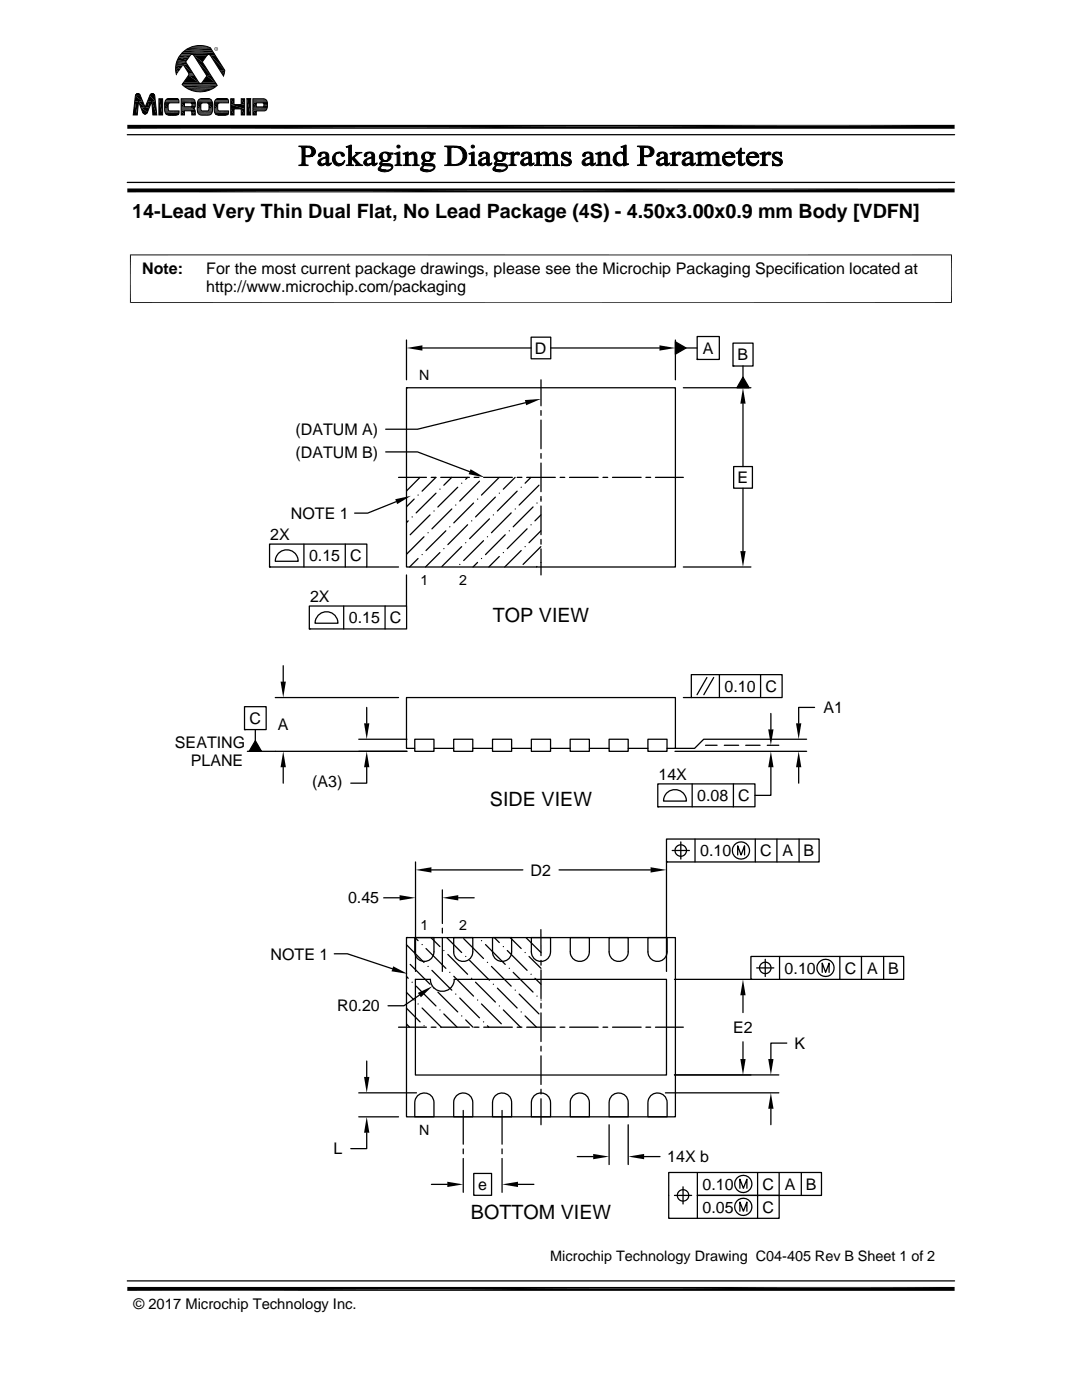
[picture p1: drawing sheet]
<svg xmlns="http://www.w3.org/2000/svg" width="216mm" height="279mm" viewBox="0 0 216 279" stroke-linecap="round" stroke-linejoin="round" font-family="sans-serif">
<g fill="none" stroke="#000" stroke-width=".25">
<path d="M25.4 36.4h165.1M25.4 26.9h165.1M81.1 77.4h53.7v35.8h-53.7zM81.1 77.4h.1M81.1 67.9v7.9M84.3 69.4h21.7M106 67.3h3.9v4.3h-3.9zM107.9 75.8v5.2M109.9 69.4h21.7M134.8 68.2l2.1 1.2-2.1 1.3zM134.8 67.9v7.9M136.4 77.4h13.4"/>
<path d="M136.9 69.4h2.2M139.1 67.2h4.4v4.5h-4.4zM139.1 71.7h.1M146.3 68.5h4v4.5h-4zM146.3 73h.1M148.3 75.3l1.2 2.1h-2.5zM148.3 73v2.3M77 90.2h6.3l10.4 3.9M79.5 95.3h5.6M82.6 99.6l-1.5 1.5M83.4 98.8h.1M83.8 95.3l-2.7 2.7"/>
<path d="M86 95.3h1l-2.8 2.7M87 98.4l-4 4M87.8 97.6h.1M87.9 95.3h5.8M90.1 95.3l-1.5 1.5M91.3 97.2l-3.9 4M92.1 96.4h.1M93.3 95.3l-.4 .4M94.6 95.3h1M95.3 99.6h.1M95.7 96l-4 4M96.5 95.3h5.7"/>
<path d="M98.8 99.2l-3.9 4M99.6 95.3l-3.5 3.5M99.6 98.4h.1M102.8 95.3l-2.4 2.3M103.2 95.3h.9M103.2 98l-3.9 4M104 97.2h.1M104.9 80.4l-21.6 5.3h-6.3M105.1 95.3h5.7M105.9 95.3l-1.1 1.1M107.5 96.8l-3.9 4M107.9 99.6h.1"/>
<path d="M107.9 81.9v1M107.9 83.8v5.8M107.9 90.5v1M107.9 92.4v5.7M107.9 99.1v.9M111.8 95.3h.9M113.6 95.3h5.8M120.3 95.3h1M122.2 95.3h5.7M128.9 95.3h.9M130.8 95.3h5.6M146.4 93.1h3.7v4.3h-3.7z"/>
<path d="M148.3 80.6v12.5M148.3 97.4v12.6M53.8 108.6h19.4v4.6h-19.4zM53.8 113.2h.1M55.7 110.3a2.28 2.28 0 0 1 2.5-.4 2.28 2.28 0 0 1 1.3 2.1h-4.6l.4-1.2zM60.6 108.6v4.6M68.9 108.6v4.6M73.2 113.2h6.3M79.1 100.1l-5.7 2.3h-2.6M81.1 114.7v6.2M81.4 103.9l-.3 .4M82.2 103.2h.1"/>
<path d="M83.4 111.5l-1.7 1.7M84.2 110.7h.1M84.6 107.1l-3.5 3.5M85.4 106.3h.1M85.8 102.8l-3.9 3.9M86.6 102h.1M87.8 110.3l-2.9 2.9M88.6 109.5h.1M89 105.9l-4 4M89.7 105.1h.1M90.1 101.6l-3.9 3.9M90.9 100.8h.1"/>
<path d="M91.7 112.6h.1M92.1 109.1l-3.9 4M92.9 108.3h.1M93.3 104.7l-3.9 4M94.1 103.9h.1M94.5 100.4l-3.9 4M95.3 112.2l-.9 1M96.1 111.5h.1M96.5 107.9l-4 4M97.3 107.1h.1M97.7 103.5l-4 4M98.4 102.8h.1"/>
<path d="M99.6 111.1l-2.1 2.1M100.4 110.3h.1M100.8 106.7l-3.9 4M101.6 105.9h.1M102 102.4l-3.9 3.9M102.8 101.6h.1M104 109.9l-3.3 3.3M104.8 109.1h.1M105.2 105.5l-4 4M106 104.7h.1M106.4 101.2l-4 3.9M107.1 100.4h.1"/>
<path d="M107.1 113.1l-.1 .1M107.9 105.9l-2.3 2.4M107.9 112.2h.1M107.9 109.1l-3.5 3.5M107.9 102.8l-1.2 1.1M107.9 101v5.7M107.9 107.7v.9M107.9 109.6v5.1M136.4 113.2h13.4M54.9 139.2h24.6M56.5 132.9v3.1M61.7 120.9h19.4v4.6h-19.4z"/>
<path d="M61.7 125.5h.1M63.7 122.6a2.28 2.28 0 0 1 2.4-.3 2.28 2.28 0 0 1 1.3 2.1h-4.5l.3-1.2zM68.6 120.9v4.6M76.8 120.9v4.6M136.4 139.2h1.5M137.9 134.6h18.2v4.6h-18.2zM141.1 135.2l-2 3.4M142.4 135.2l-2 3.4M143.6 134.6v4.6M151.8 134.6v4.6M48.8 141h4.3v4.6h-4.3zM48.8 145.6h.1"/>
<path d="M50.9 145.6v2.2M50.9 147.8l1.3 2.1h-2.5zM56.5 153.1v3.2M71.6 147.5h9.6M73.2 153.1v3.2h-3.2M73.2 141.2v3.2M81.2 149.9h-31.8M82.8 149.4h-1.7v-10.2h53.7v10.2h-1.7M82.8 147.5h3.8v2.4h-3.8zM86.6 149.4h3.9M90.5 147.5h3.8v2.4h-3.8zM94.3 149.4h4"/>
<path d="M98.3 147.5h3.8v2.4h-3.8zM102.1 149.4h3.9M106 147.5h3.9v2.4h-3.9zM109.9 149.4h3.9M113.8 147.5h3.8v2.4h-3.8zM117.6 149.4h3.9M121.5 147.5h3.8v2.4h-3.8zM125.3 149.4h4M129.3 147.5h3.8v2.4h-3.8zM131.3 156.4h19.3v4.6h-19.3zM133.2 158.2a2.3 2.3 0 0 1 2.4-.4 2.3 2.3 0 0 1 1.4 2.1h-4.6l.3-1.2zM134.7 149.9h26.3"/>
<path d="M138.1 156.4v4.6M140.8 148.7h2.3M144.5 148.7h2.9M146.3 156.4v4.6M148.8 148.7h2.9M153.1 148.7h2.3M153.8 153.1v5.6h-3.2M153.8 142.4v3.2M159.4 153.1v3.2M161 147.5h-20.6l-1.8 1.9h-3.8M162.5 141.2h-3.1v3.2M76.6 179.2h3.1"/>
<path d="M82.9 172v21.9M86.1 173.6h18.2M88.3 177.6v6.7M91.4 179.2h3.2M111.5 173.6h18.3M131.3 161h.1M133 172v21.9M133 167.4h30.4v4.6h-30.4zM133 172h.1M134.1 169.7h3.5M135.8 168v3.5M138.7 167.4v4.6"/>
<path d="M147.2 170.6v-1.8l.7 1.8 .7-1.8v1.8M150.7 167.4v4.6M155 167.4v4.6M159.4 167.4v4.6M66.7 190.4h2.6l9 2.9M81.1 188.6l3.5 3.5M81.1 194.9l.3 .3M81.1 198.1l1.5 1.5M81.1 187.1h53.7v35.8h-53.7zM81.1 187.1h.1M81.9 192.5l3.9 3.9M82.2 196h.1"/>
<path d="M82.8 187.1h3.8v2.9a1.92 1.92 0 0 1-1.9 1.9 1.92 1.92 0 0 1-1.9-1.9zM82.8 187.1l.6 .6M82.9 195.5h3a2.38 2.38 0 0 0 2.4 2.3 2.38 2.38 0 0 0 2.3-2.3h42.4v19h-50.1zM83 196.8l4 4M83.7 198.6l-3.1 2.1h-3.2M84.2 188.5h.1M85 189.3l4 4M85.4 192.9h.1M86 187.1l1.8 1.8M86.2 193.7l3.9 3.9M86.6 197.2h.1M87.4 198l3.9 4"/>
<path d="M88.3 185.3v.9M88.3 187.2v6.7M88.6 189.7h.1M89.1 187.1l3 3M89.4 190.5l3.9 3.9M89.7 194.1h.1M90.5 187.1h3.8v2.9a1.91 1.91 0 0 1-1.9 1.9 1.91 1.91 0 0 1-1.9-1.9zM90.6 194.8l3.9 4M90.9 198.4h.1M91.7 199.2l4 3.9M92.5 187.3l4 4M92.9 190.9h.1"/>
<path d="M93.7 191.7l4 3.9M94.1 195.2h.1M94.9 196l3.9 4M95.3 199.6h.1M96.1 187.7h.1M96.9 188.5l3.9 4M97.3 192.1h.1M98.1 192.9l3.9 3.9M98.3 187.1h3.8v2.9a1.91 1.91 0 0 1-1.9 1.9 1.91 1.91 0 0 1-1.9-1.9zM98.4 196.4h.1M98.6 187.1l1 1M99.3 197.2l3.9 4"/>
<path d="M100.4 188.9h.1M101.2 189.7l4 4M101.6 193.3h.1M101.8 187.1l2.2 2.2M102.4 194.1l4 3.9M102.8 197.6h.1M103.6 198.4l3.9 4M104.8 190.1h.1M104.9 187.1l3 3M105.6 190.9l2.3 2.4M106 194.4h.1M106 187.1h3.9v2.9a1.92 1.92 0 0 1-2 1.9 1.92 1.92 0 0 1-1.9-1.9z"/>
<path d="M106.7 195.2l1.2 1.2M107.1 198.8h.1M107.9 185.5v5.2M107.9 199.6h.1M107.9 191.7v.9M107.9 193.6v5.7M113.8 187.1h3.8v2.9a1.91 1.91 0 0 1-1.9 1.9 1.91 1.91 0 0 1-1.9-1.9zM121.5 187.1h3.8v2.9a1.91 1.91 0 0 1-1.9 1.9 1.91 1.91 0 0 1-1.9-1.9zM129.3 187.1h3.8v2.9a1.92 1.92 0 0 1-1.9 1.9 1.92 1.92 0 0 1-1.9-1.9zM134.6 195.5h15.2M148.3 198.6v3.5M149.8 190.9h30.5v4.6h-30.5z"/>
<path d="M149.8 195.5h.1M151 193.2h3.4M152.7 191.5v3.4M155.6 190.9v4.6M164.1 194.1v-1.9l.6 1.9 .7-1.9v1.9M167.6 190.9v4.6M171.9 190.9v4.6M176.3 190.9v4.6M71.6 218.1h11.5M73.2 211.8v3.1M79.5 205h5.6M81.1 204.4l.6 .6"/>
<path d="M81.1 201.2l2.7 2.7M83.4 200.4h.1M83.5 218.5a1.92 1.92 0 0 1 2-.2 1.92 1.92 0 0 1 1.1 1.7v2.9h-3.8v-3.2l.3-.7zM84.2 201.2l3.9 3.8M84.6 204.7h.1M86 205h1M87.8 201.5h.1M87.9 205h5.8M88.6 202.4l2.6 2.6M91.2 218.5a1.91 1.91 0 0 1 2.1-.2 1.91 1.91 0 0 1 1 1.7v2.9h-3.8l.1-3.2 .2-.7zM92.1 202.8h.1M92.9 203.5l1.5 1.5"/>
<path d="M94.6 205h1M96.1 200.4l3.9 3.9M96.5 203.9h.1M96.5 205h5.7M97.3 204.7l.2 .3M99 218.5a1.92 1.92 0 0 1 2-.2 1.92 1.92 0 0 1 1.1 1.7v2.9h-3.8v-3.2l.3-.7zM99.6 200.8h.1M100.4 201.5l3.5 3.5M103.2 205h.9M104 202h.1M104.8 202.8l2.2 2.2M105.1 205h5.7"/>
<path d="M106.7 218.5a1.92 1.92 0 0 1 2.1-.2 1.92 1.92 0 0 1 1.1 1.7v2.9h-3.9l.1-3.2 .2-.7zM107.9 200.2v1M107.9 202.1v5.8M107.9 208.8v1M107.9 210.7v5.7M107.9 217.4v.9M107.9 219.3v5.2M111.8 205h.9M113.7 205h5.7M114.5 218.5a1.92 1.92 0 0 1 2-.2 1.92 1.92 0 0 1 1.1 1.7v2.9h-3.8v-3.2l.3-.7zM120.3 205h1M122.2 205h5.7"/>
<path d="M122.2 218.5a1.92 1.92 0 0 1 2.1-.2 1.92 1.92 0 0 1 1 1.7v2.9h-3.8l.1-3.2 .2-.7zM128.9 205h.9M130 218.5a1.93 1.93 0 0 1 2-.2 1.93 1.93 0 0 1 1.1 1.7v2.9h-3.8v-3.2l.3-.7zM130.8 205h5.6M132.8 218.1h22.6M134.6 214.5h20.8M148.3 207.9v3.4M157 208.2h-3.2v3.1M71.6 222.9h7.9M73.2 226.1v3.1h-3.2M86.1 236.4h3.2M92.4 221.6v6.7"/>
<path d="M92.4 229.3v1M92.4 231.2v6.8M94.5 234.2h3.6v4.3h-3.6zM100.2 221.6v6.7M100.2 229.3v1M100.2 231.2v6.8M103.4 236.4h3.1M115.2 230.8h3.2M121.5 224.5v7.9M125.3 224.5v7.9M128.5 230.8h3.2M134.6 238.6h3.4"/>
<path d="M136.3 236.9v3.4M139.1 234v4.6h16.4v4.5h-22.1v-9.1h30.5v4.6h-24.8v4.5M147.6 237.2v-1.9l.7 1.9 .7-1.9v1.9M151.2 234v9.1M153.8 221.3v3.2M155.5 234v4.6M159.9 234v4.6M25.4 255.6h165.1M147.6 241.7v-1.8l.7 1.8 .7-1.8v1.8"/>
<circle cx="135.8" cy="169.7" r="1.15"/>
<circle cx="147.8" cy="169.7" r="1.71"/>
<circle cx="152.7" cy="193.2" r="1.14"/>
<circle cx="164.7" cy="193.2" r="1.71"/>
<circle cx="136.3" cy="238.6" r="1.14"/>
<circle cx="148.3" cy="236.3" r="1.71"/>
<circle cx="148.3" cy="240.9" r="1.71"/>
</g>
<g fill="#000">
<path d="M27 19.1l1 .1h-1zM27 19.1h1v.1zM27 19.2l1.5 1.1h-1.6zM27 19.2h1l.5 1.1zM27 19l1 .1zM27.1 18.9h.9zM27.1 18.9l.9 .1zM27.1 18.9h.8zM27.2 18.8l.7 .1zM27.2 18.8h.6zM27.2 18.8h.5zM27.3 18.7l.4 .1z"/>
<path d="M27.3 18.7h.4zM27.4 18.7h.2zM27.4 18.7h.3zM27.5 18.7h.1zM29.9 19.1l1.1 1.1h-1.6zM29.9 19.1h1l.1 1.1zM29.9 19h1zM29.9 19l1 .1zM29.9 18.9l1 .1zM29.9 18.9h.9zM30 18.9h.8zM30.1 18.8l.7 .1z"/>
<path d="M30.1 18.8h.6zM30.1 18.7l.5 .1zM30.1 18.7h.5zM30.2 18.7h.4zM30.2 18.7h.3zM30.3 18.7h.2zM31.7 19.7l.7 3.2h-.7zM31.7 19.7h.7v3.2zM33.5 19.7h2zM33.5 19.7h1.9zM33.5 19.7h1.8zM33.6 19.7h1.7z"/>
<path d="M35 13.7l.6 .6h-.5zM35 13.7h1l-.4 .6zM35.1 13.1l.9 .6h-1zM35.1 13.1h1.4l-.5 .6zM35.1 14.3l.1 .6zM35.1 14.3h.5l-.4 .6zM35.1 13l1.4 .1h-1.4zM35.1 13h1.5l-.1 .1zM35.3 12.3l1.9 .3h-2zM35.3 12.3h1.7l.2 .3zM35.4 12l1.6 .3h-1.7zM35.4 12h1.9l-.3 .3z"/>
<path d="M35.6 11.5l1.7 .5h-1.9zM35.6 11.5h2.1l-.4 .5zM36.6 13l1.9 1.6h-.9zM36.6 13h.8l1.1 1.6zM37.6 15l2.1 1.5h-3.1zM37.6 15h1.2l.9 1.5zM37.6 14.6h.9zM37.7 14.6l.9 .1zM37.7 15h1.1zM37.7 14.7l.9 .1zM37.7 14.9l1 .1zM37.7 14.8l1 .1z"/>
<path d="M37.7 14.9h1zM38.7 11l1.7 1.4h-.9zM38.7 11h2.6l-.9 1.4zM38.7 18.2l1.9 .1zM39 9.2h1.8zM39 9.1l1.8 .1zM39.3 18.3h1.3zM39.5 12.4l2.6 2.7h-.8zM39.5 12.4h.9l1.7 2.7zM39 9.1h1.7zM39.6 9.1h1.1zM39.6 9.1h.6z"/>
<path d="M39.9 19.7h2zM40 19.7h1.9zM40 19.7h1.8zM40.1 19.7h1.7zM40.1 19.7h1.6zM41.3 15.1l1.7 1.4h-2.7zM41.3 15.1h.8l.9 1.4zM41.6 10.9h1.2zM41.7 10.9h1.2zM41.8 10.9h1.1zM41.9 10.9l1 .1zM41.9 11h1z"/>
<path d="M42 11l2.9 3h-1zM42 11h.9l2 3zM42.8 9.8v.1zM42.8 9.6v.2zM42.8 9.9l.1 .1zM42.9 9.5l-.1 .1zM42.9 9.7l-.1 .1zM42.9 9.9v.1zM42.9 10l.1 .1zM42.8 9.6l.1-.1zM42.9 9.5h.1zM43 10.1l.1 .1z"/>
<path d="M43 9.4l.1 .1zM43.1 10.1h.2zM43.1 9.4l.2 .1zM43.3 10.1l.1-.1zM43.3 19.7h2zM43.3 9.4v.1zM43.4 9.9l-.1 .1zM43.4 19.7h1.9zM43.4 19.7h1.8zM43.3 9.5l.1 .2zM43.3 9.4l.1 .1zM43.3 10l.2-.1z"/>
<path d="M43.4 9.8v.1zM43.4 9.7v.1zM43.5 19.7h1.7zM43.4 9.5l.1 .1zM43.5 9.8l-.1 .1zM43.5 9.6l-.1 .2zM43.9 14l.9 .6h-.6zM43.9 14h1l-.1 .6zM44.2 14.6l.4 .5zM44.2 14.6h.6l-.2 .5zM46 19.7l.7 1.2h-.7zM46 19.7h.7v1.2z"/>
<path d="M48.1 19.7l.7 1.2h-.7zM48.1 19.7h.7v1.2zM49.3 19.7l.7 3.2h-.7zM49.3 19.7h.7v3.2zM25.4 37.6h165.1l-165.1 .8zM25.4 38.4l165.1-.8v.8zM25.4 24.9h165.1l-165.1 .8zM25.4 25.7l165.1-.8v.8zM26.9 20.3h.7zM26.9 20.3l.5 2.6h-.8zM26.9 20.3h.7l-.2 2.6zM27.6 20.3h.9z"/>
<path d="M27.6 20.3l1.4 1.1h-.9zM27.6 20.3h.9l.5 1.1zM28.1 21.4l1.3 1h-.9zM28.1 21.4h1.7l-.4 1zM28.5 22.4h.9zM28.5 22.4l.9 .1zM28.5 22.5h.9zM28.5 22.5l.8 .1zM28.6 22.6h.7zM28.6 22.6l.6 .1zM28.7 22.7h.5zM28.7 22.7h.4z"/>
<path d="M28.8 22.7h.3zM28.8 22.7l.2 .1zM28.9 22.8h.1zM29.4 20.2l.4 1.2h-.8zM29.4 20.2h.9l-.5 1.2zM30.3 20.2l1 2.7h-.8zM30.3 20.2h.7l.3 2.7zM32.9 20.7l.7 .1zM32.9 20.7h.7zM32.9 20.8h.7zM32.9 20.8l.6 .2h-.6zM32.9 20.8h.7l-.1 .2z"/>
<path d="M32.9 21l.6 .7h-.6zM32.9 21h.6v.7zM32.9 21.7l.7 .1h-.7zM32.9 21.7h.6l.1 .1zM32.9 21.8h.7zM32.9 21.8l.7 .1zM32.9 21.9h.7zM32.9 21.9l.7 .1zM32.9 20.5h1zM32.9 20.5l.9 .1zM32.9 20.6h.8zM32.9 20.6h.9z"/>
<path d="M32.9 20.6l.7 .1zM32.9 22l.8 .1zM32.9 22.1h.8zM32.9 22.1h.9zM33.4 22.9h2zM33.5 22.9l1.7 .1zM33.5 22.9h1.9zM33.6 23h1.6zM33.6 23h1.4zM36.2 20.5l.6 .8h-.6zM36.2 20.5h.6v.8zM36.2 22.1l.6 .8h-.6z"/>
<path d="M36.2 22.1h.6v.8zM38.1 20.5h.8zM38.1 22.1h.8zM38.1 20.5h.9zM38.1 21.3h.8zM38.1 22.1l.8 .1zM38.1 20.5l.9 .1zM38.2 22.2h.7zM38.2 20.6h.8zM38.2 21.3h.7zM38.2 20.6l.8 .1zM38.2 21.2l.7 .1z"/>
<path d="M38.2 22.2l.7 .1zM38.3 20.7h.7zM38.2 21.2h.7zM38.3 21.2h.6zM38.3 22.3l.7 .1zM38.3 22.4h.7zM38.3 22.4l.7 .5h-.7zM38.3 22.4h.7v.5zM38.3 20.7l.7 .1zM38.3 20.8h.7zM38.3 21.1h.6zM38.3 21.1l.6 .1z"/>
<path d="M38.3 20.8l.7 .2h-.7zM38.3 20.8h.7v.2zM38.3 21h.7zM38.3 21l.6 .1zM39.4 20.7l.7 .1zM39.4 20.7h.7zM39.4 20.8h.7zM39.4 20.8l.7 .2h-.7zM39.4 20.8h.7v.2zM39.4 21l.7 .7h-.7zM39.4 21h.7v.7zM39.4 21.7l.7 .1h-.7z"/>
<path d="M39.4 21.7h.7v.1zM39.4 21.8h.7zM39.4 21.8l.7 .1zM39.4 21.9h.7zM39.4 21.9l.8 .1zM39.4 20.5h1zM39.4 20.5l.9 .1zM39.4 20.6h.8zM39.4 20.6h.9zM39.4 20.6l.8 .1zM39.4 20.7h.8zM39.4 22l.8 .1z"/>
<path d="M39.4 22.1h.8zM39.4 22.1h.9zM39.4 22.1h1zM39.9 22.9l1.8 .1zM39.9 22.9h2zM40.1 23h1.3zM40.1 23h1.6zM41.3 20.5h1.1zM41.4 20.5l1 .1zM41.5 20.6h.9zM41.4 22.1h1zM41.5 22.1h.9z"/>
<path d="M41.6 20.6l.8 .1zM41.6 22.1h.8zM41.6 20.7h.8zM41.6 22l.8 .1zM41.6 20.7l.8 .1zM41.7 20.8h.7zM41.7 21.9l.7 .1zM41.7 20.8l.7 .2h-.7zM41.7 20.8h.7v.2zM41.7 21.8h.7zM41.7 21.8l.7 .1zM41.7 21.9h.7z"/>
<path d="M41.7 21l.7 .7h-.7zM41.7 21h.7v.7zM41.7 21.7l.7 .1h-.7zM41.7 21.7h.7v.1zM42.7 20.7l.8 .1zM42.7 20.7h.8zM42.7 20.8h.8zM42.7 20.8l.7 .2h-.7zM42.7 20.8h.8l-.1 .2zM42.7 21l.7 .7h-.7zM42.7 21h.7v.7zM42.7 21.7l.8 .1h-.8z"/>
<path d="M42.7 21.7h.7l.1 .1zM42.7 21.8h.8zM42.7 21.8l.8 .1zM42.7 21.9h.8zM42.8 20.5h1zM42.8 20.5l.9 .1zM42.8 20.6h.8zM42.8 20.6h.9zM42.8 20.6l.7 .1zM42.8 20.7h.7zM42.8 21.9l.7 .1zM42.8 22l.8 .1z"/>
<path d="M42.8 22.1h.8zM42.8 22.1h.9zM43.3 22.9h2zM43.4 22.9l1.7 .1zM43.4 22.9h1.9zM43.5 23h1.6zM43.5 23h1.4zM46 20.9l2.8 .8h-2.8zM46 20.9h2.8v.8zM46 21.7l.7 1.2h-.7zM46 21.7h.7v1.2zM48.1 21.7l.7 1.2h-.7z"/>
<path d="M48.1 21.7h.7v1.2zM50.5 20.5l.6 .8h-.6zM50.5 20.5h.6v.8zM50.5 22.1l.6 .8h-.6zM50.5 22.1h.6v.8zM52.4 20.5h.9zM52.5 20.5l.8 .1zM52.5 20.6h.8zM52.5 21.3h.8zM52.6 20.6h.7zM52.6 21.3h.7zM52.6 20.6l.7 .1z"/>
<path d="M52.6 21.2l.7 .1zM52.6 20.7h.8zM52.6 20.7l.8 .1h-.7zM52.6 20.7h.8v.1zM52.6 21.1h.7zM52.6 21.1h.8zM52.6 21.1l.7 .1zM52.6 21.2h.7zM52.7 20.8l.7 .3h-.7zM52.7 20.8h.7v.3zM52.7 21.1h.7zM81.1 69.4l3.2-.5v1.1z"/>
<path d="M104.7 79.8l3.3-.2-3 1.3zM131.6 68.9l3.2 .5-3.2 .6zM134.8 68.2l2.1 1.2-2.1 1.3zM148.3 75.3l1.2 2.1h-2.5zM93.9 93.6l2.8 1.7-3.2-.7zM148.3 77.4l.5 3.2h-1.1zM78.9 99.6l3.1-.6-2.8 1.6zM147.7 110h1.1l-.5 3.2zM56 136h1l-.5 3.2zM50.9 147.8l1.3 2.1h-2.5zM56.5 149.9l.5 3.2h-1zM72.6 144.4h1.1l-.5 3.1z"/>
<path d="M73.2 149.9l.5 3.2h-1.1zM153.8 149.9l.5 3.2h-1zM153.3 145.6h1l-.5 3.1zM159.4 149.9l.5 3.2h-1.1zM158.8 144.4h1.1l-.5 3.1zM79.7 178.6l3.2 .6-3.2 .5zM82.9 173.6l3.2-.5v1zM88.3 179.2l3.1-.6v1.1zM129.8 173.1l3.2 .5-3.2 .5zM78.5 192.8l2.8 1.6-3.2-.6zM83.4 198.2l2.9-1.4-2.3 2.2zM148.3 195.5l.5 3.1h-1.1z"/>
<path d="M72.6 214.9h1.1l-.5 3.2zM147.7 211.3h1.1l-.5 3.2zM153.3 211.3h1l-.5 3.2zM73.2 222.9l.5 3.2h-1.1zM89.3 235.8l3.1 .6-3.1 .5zM100.2 236.4l3.2-.6v1.1zM118.4 230.3l3.1 .5-3.1 .6zM125.3 230.8l3.2-.5v1.1zM153.8 218.1l.5 3.2h-1zM25.4 256.8h165.1l-165.1 .8zM25.4 257.6l165.1-.8v.8z"/>
</g>
<g fill="none" stroke="#000" stroke-width=".2">
<path d="M27.1 18.9a.52 .52 0 0 1 .9 .1l1 2.4 .9-2.4a.5 .5 0 0 1 .5-.3 .5 .5 0 0 1 .5 .4l.4 3.8h-.8l-.2-2.7-.9 2.2a.5 .5 0 0 1-.5 .4 .5 .5 0 0 1-.4-.4l-.9-2.1-.2 2.6h-.8zM31.7 19.7h.7v3.2h-.7zM33 20h2.7M33.1 20l.5-.3h1.6l.4 .2 .1 .6-2 .1-.2 .4v.7l.1 .3 .2 .1h1.9a.62 .62 0 0 1-.1 .7 .62 .62 0 0 1-.6 .2h-1.2a.96 .96 0 0 1-.9-1.2 2.92 2.92 0 0 1 .2-1.8zM33.1 19.9h2.6M33.1 19.9h2.5M33.3 19.8h2.2M33.4 19.7h2.1M35.6 19.8h-2.4M36 10.9h2.1M36.1 10.8h6.7M36.2 19.7h2.3a1.28 1.28 0 0 1 .2 1.9l-.1 .1 .3 .2 .1 1h-.7v-.6l-.2-.2h-1.3v.8h-.6z"/>
<path d="M36.2 19.7h2.3M36.2 19.7h2.4M36.2 19.8h2.5M36.2 19.9h2.6M36.3 16.9h7M36.4 17h6.9M36.5 16.7h6.6M36.5 16.6h3.4M36.5 16.6h3.3M36.6 16.5h3.1M36.6 13l1.1 1.7-1.4 2.2a5.1 5.1 0 0 0 7 .1l-2.9-4.6 1-1.5h.5l2.7 4.3 .3-1.2-2.9-4.5a4.8 4.8 0 0 0-5.1 .6 4.8 4.8 0 0 0-1.7 4.8M36.9 17.4h6"/>
<path d="M37.5 17.7h4.9M37.8 9.5h4.2M37.9 9.4h4M38 11h-2.1M38.1 10.9h.3l.3 .1 2.6 4.1-1.2 1.6-.4-.2-2.7-4.2zM38.2 10.9h-2.2M38.4 10.9h4.4M38.4 9.3h3M38.4 9.2h2.9M38.5 10.9h3M38.6 11h2.8M38.6 11h2.7"/>
<path d="M38.7 18.2h2.5M39.6 20h2.6M39.6 20l.5-.3h1.5a.93 .93 0 0 1 .8 1.1l-.1 1.6a.79 .79 0 0 1-.9 .6 2.2 2.2 0 0 1-1.8-.2 3.5 3.5 0 0 1 0-2.8zM39.6 19.9h2.6M39.6 19.9h2.5M39.7 19.8h2.4M39.8 19.8h2.2M40.1 16.6h3M40.2 16.6h2.9M40.3 16.5h2.7M42.9 20h2.7M43 20l.5-.3h1.6l.4 .2 .1 .6-2 .1-.2 .4v.7l.1 .3 .2 .1h1.9a.62 .62 0 0 1-.1 .7 .62 .62 0 0 1-.6 .2h-1.2a.96 .96 0 0 1-1-1.2 2.92 2.92 0 0 1 .3-1.8z"/>
<path d="M43 19.9h2.6M43 19.9h2.5M43.2 19.8h2.2M43.3 19.7h2M45.5 19.8h-2.4M46 19.7h.7v1.2h1.4v-1.2h.7v3.2h-.7v-1.2h-1.4v1.2h-.7zM49.3 19.7h.7v3.2h-.7zM49.3 19.7h.7M50.5 19.7h2.2M50.5 19.7h2.4M50.5 19.8h2.5M50.5 19.9h2.6"/>
<path d="M50.5 19.9h2.7M50.5 19.7h2.2a1.49 1.49 0 0 1 .5 2.2l-.5 .2h-1.6v.8h-.6zM32.9 20.5h2.8M32.9 22.2h2.8M32.9 22.3h2.8M32.9 20.4h2.8M32.9 20.3h2.8M32.9 22.4h2.8M32.9 22.5h2.8M32.9 20.2h2.8M33 20.1h2.7M33 22.6h2.7"/>
<path d="M33 22.7h2.7M33.1 22.7h2.6M33.1 22.8h2.6M33.2 22.8h2.4M33.3 22.9h2.3M33.4 22.9h2.1M36.2 20h2.7M36.2 20.2h2.7M36.2 21.3h2.7M36.2 21.4h2.7M36.2 21.5h2.7M36.2 21.6h2.6"/>
<path d="M36.2 21.6h2.5M36.2 21.7h2.5M36.2 21.8h2.6M36.2 21.9h2.7M36.2 22h2.7M36.2 22.1h2.7M36.8 20.5h1.3l.2 .2v.4l-.1 .2h-1.4zM39.4 20.5h3M39.4 22.2h3M39.4 20.4h3M39.4 22.3h3M39.4 22.5h2.9"/>
<path d="M39.4 20.2h3M39.5 22.6h2.8M39.5 20.1h2.8M39.5 22.7h2.7M39.6 22.8h2.6M39.7 22.8h2.4M39.8 22.9h2.2M40.2 20.7l.2-.2 1.1 .1 .2 .4-.1 1-.2 .1h-1.2l-.1-.4zM42.8 22.2h2.8M42.8 20.5h2.8M42.8 20.4h2.8M42.8 22.3h2.8"/>
<path d="M42.8 20.3h2.8M42.8 22.4h2.8M42.8 22.5h2.8M42.8 20.2h2.8M42.9 22.6h2.7M42.9 20.1h2.7M42.9 22.7h2.7M43 22.7h2.6M43 22.8h2.6M43.1 22.8h2.4M43.2 22.9h2.2M43.3 22.9h2"/>
<path d="M50.5 20h2.7M50.5 20.2h2.8M50.5 20.4h2.8M50.5 20.5h2.8M50.5 21.4h2.8M50.5 21.7h2.8M50.5 21.8h2.8M50.5 21.9h2.7M50.5 22h2.6M51.1 20.5h1.4a.56 .56 0 0 1 0 .8h-1.4zM53 22.1h-2.5M26 50.8v9.7"/>
<path d="M189.9 50.8v9.7M189.9 50.9h-164M25.9 60.4h164"/>
</g>
<g fill="#000" stroke="#000" stroke-width=".2">
<path d="M80.4 30.6l.3 .1zM118.9 30.6l.2 .1zM123.9 29.3h.3zM151.6 30.6l.3 .1z"/>
<path d="M60.2 29.4h1.1h-.4v1.7h1.5l-1.5 .1v1.6l.6 .2h-1.9v-.1a.5 .5 0 0 0 .7-.6z" fill-rule="evenodd"/>
<path d="M59.6 29.1h1.6a1.26 1.26 0 0 1 1.3 .4 1.26 1.26 0 0 1 .3 1.3l-.4 .3h-1a.87 .87 0 0 0 .8-.9 .87 .87 0 0 0-.9-.8h-1.1z" fill-rule="evenodd"/>
<path d="M60.9 31.2h1.3z" fill-rule="evenodd"/>
<path d="M63.6 30.7l.3-.2h.6l-.4 .2a.36 .36 0 0 1-.1 .4 .36 .36 0 0 1-.3 .1l-.2-.1z" fill-rule="evenodd"/>
<path d="M63.5 32.1a1.65 1.65 0 0 1 1.6-.6 1.09 1.09 0 0 0-1.1 .9l.3 .3 .6 .1a.83 .83 0 0 1-.9 .3 .83 .83 0 0 1-.6-.7z" fill-rule="evenodd"/>
<path d="M63.9 30.5l.2-.1a1.3 1.3 0 0 1 1.5 .4l.1 1.9 .3 .1a.51 .51 0 0 1-.5 .3 .51 .51 0 0 1-.4-.3v-.1l-.3-.1 .3-.1v-1h-.5l.5-.3a.56 .56 0 0 0-.6-.7z" fill-rule="evenodd"/>
<path d="M64.4 32.8l.7-.1z" fill-rule="evenodd"/>
<path d="M65.7 32.7l.4-.2-.1 .3z" fill-rule="evenodd"/>
<path d="M67 30.6l.6-.1a1.1 1.1 0 0 0-.7 1.2 1.1 1.1 0 0 0 .9 1h.7a1.33 1.33 0 0 1-2-.2 1.33 1.33 0 0 1 .5-1.9z" fill-rule="evenodd"/>
<path d="M67.1 30.5a1.26 1.26 0 0 1 1.6 .4v.2a.46 .46 0 0 1-.5 0 .46 .46 0 0 1-.2-.5z" fill-rule="evenodd"/>
<path d="M67.8 32.7a.93 .93 0 0 0 .9-.7l.1 .2-.3 .5z" fill-rule="evenodd"/>
<path d="M69.1 29.3h.2z" fill-rule="evenodd"/>
<path d="M69.1 29.3l1-.3v3.7l.5 .3h-1.5l.3-.1 .2-.3v-3l-.1-.2z" fill-rule="evenodd"/>
<path d="M70.9 30.4h1.3l-.7 .4-.9 .6 1.2 1.3 .6 .3h-1.5l.2-.3-1-1.1 1-.8v-.3z" fill-rule="evenodd"/>
<path d="M72.8 30.7l.2-.2h.7h-.2a.46 .46 0 0 0-.3 .6l-.2 .2a.32 .32 0 0 1-.3-.2 .32 .32 0 0 1 .1-.4z" fill-rule="evenodd"/>
<path d="M72.7 32.1a1.64 1.64 0 0 1 1.5-.6 1.06 1.06 0 0 0-1.1 .9l.4 .3 .6 .1a.84 .84 0 0 1-.9 .3 .84 .84 0 0 1-.6-.7z" fill-rule="evenodd"/>
<path d="M73 30.5l.2-.1a1.31 1.31 0 0 1 1.5 .4l.1 1.9 .3 .1a.48 .48 0 0 1-.5 .3 .48 .48 0 0 1-.4-.4l-.2-.1 .2-.1v-1h-.5l.5-.3a.54 .54 0 0 0-.5-.7z" fill-rule="evenodd"/>
<path d="M73.6 32.8l.6-.1z" fill-rule="evenodd"/>
<path d="M74.9 32.7l.3-.2-.1 .3z" fill-rule="evenodd"/>
<path d="M75.7 33.3l.5-.3-.3 .5a.93 .93 0 0 0 1.1 .5h-1.4a.42 .42 0 0 1 .1-.7z" fill-rule="evenodd"/>
<path d="M76 30.6l.8-.3 .7 .2h-.7a.83 .83 0 0 0-.5 .8 .83 .83 0 0 0 .5 .7h.7l-1.1 .1-.2 .3 .4 .2a2.38 2.38 0 0 1 1.7 .4l.1 .4a1.97 1.97 0 0 1-2.8 .6h1.4a.8 .8 0 0 0 1.1-.7l-.3-.2-1.7-.1a.48 .48 0 0 1-.3-.5 .48 .48 0 0 1 .5-.4 .85 .85 0 0 1-.3-1.5z" fill-rule="evenodd"/>
<path d="M76.4 32.1h1z" fill-rule="evenodd"/>
<path d="M76.8 30.5h1.6v.3h-.5a.82 .82 0 0 1-.4 1.2h-.6a.82 .82 0 0 0 .5-.8 .82 .82 0 0 0-.6-.7z" fill-rule="evenodd"/>
<path d="M78.7 30.6l.3 .1z" fill-rule="evenodd"/>
<path d="M78.7 30.6l1.1-.3v2.1a.37 .37 0 0 0 .4 .5v.1h-1.4l.4-.3v-1.6l-.1-.3z" fill-rule="evenodd"/>
<path d="M80.4 30.6l1-.3v.6h-.5z" fill-rule="evenodd"/>
<path d="M80.9 30.9l1.3-.2-.8 .4 .1 1.6 .4 .3h-1.4l.4-.3z" fill-rule="evenodd"/>
<path d="M81.7 30.7a.84 .84 0 0 1 .9-.4 .84 .84 0 0 1 .6 .8v1.6l.5 .3h-1.5l.3-.1 .2-.3-.1-1.6-.3-.3z" fill-rule="evenodd"/>
<path d="M84.1 33.3l.5-.3-.2 .5a.93 .93 0 0 0 1 .5h-1.4a.42 .42 0 0 1 .1-.7z" fill-rule="evenodd"/>
<path d="M84.4 30.6l.9-.3 .6 .2h-.7a.83 .83 0 0 0-.5 .8 .83 .83 0 0 0 .5 .7h.7l-1.1 .1-.2 .3 .5 .2a2.38 2.38 0 0 1 1.6 .4l.1 .4a1.97 1.97 0 0 1-2.8 .6h1.4a.8 .8 0 0 0 1.2-.7l-.4-.2-1.7-.1a.48 .48 0 0 1-.3-.5 .48 .48 0 0 1 .5-.4 .85 .85 0 0 1-.3-1.5z" fill-rule="evenodd"/>
<path d="M84.8 32.1h1z" fill-rule="evenodd"/>
<path d="M85.2 30.5h1.6v.3h-.5a.81 .81 0 0 1-.4 1.2h-.6a.82 .82 0 0 0 .6-.8 .82 .82 0 0 0-.7-.7z" fill-rule="evenodd"/>
<path d="M88.7 29.1h2l1.3 .3-2 .1v3.2l1.9 .1-.9 .2h-2.3l.6-.2v-.2l.1-2.9a.46 .46 0 0 0-.7-.4z" fill-rule="evenodd"/>
<path d="M90.7 29.4h1.3a1.86 1.86 0 0 1 1.2 1.7 1.86 1.86 0 0 1-1.3 1.7h-1.2a1.73 1.73 0 0 0 1.7-1.7 1.73 1.73 0 0 0-1.7-1.7z" fill-rule="evenodd"/>
<path d="M93.6 30.6l.3 .1z" fill-rule="evenodd"/>
<path d="M93.6 30.6l1-.3v2.1a.36 .36 0 0 0 .1 .4 .36 .36 0 0 0 .4 .1v.1h-1.5v-.1a.38 .38 0 0 0 .5-.5v-1.5l-.1-.1z" fill-rule="evenodd"/>
<path d="M95.7 30.7l.2-.2h.6h-.1a.43 .43 0 0 0-.3 .6l-.2 .2a.32 .32 0 0 1-.3-.2 .32 .32 0 0 1 .1-.4z" fill-rule="evenodd"/>
<path d="M95.7 31.9l.9-.4h.5a1.08 1.08 0 0 0-1.1 .9l.4 .3 .5 .1a.79 .79 0 0 1-.9 .2 .79 .79 0 0 1-.5-.9z" fill-rule="evenodd"/>
<path d="M95.9 30.5a1.28 1.28 0 0 1 1.7 .4v1.7l.4 .2a.48 .48 0 0 1-.5 .3 .48 .48 0 0 1-.4-.4l-.2-.1 .2-.1v-1h-.5l.5-.2-.1-.6z" fill-rule="evenodd"/>
<path d="M96.5 32.8l.6-.1z" fill-rule="evenodd"/>
<path d="M97.8 32.7l.3-.2-.1 .3z" fill-rule="evenodd"/>
<path d="M98.6 33.3l.5-.3-.3 .5a.94 .94 0 0 0 1.1 .5h-1.4a.42 .42 0 0 1 .1-.7z" fill-rule="evenodd"/>
<path d="M98.9 30.6a1.47 1.47 0 0 1 1.5-.1h-.7a.81 .81 0 0 0-.6 .8 .81 .81 0 0 0 .7 .7h.6l-1.1 .1-.2 .5 1.7 .1a.6 .6 0 0 1 .5 .7 2.05 2.05 0 0 1-2.8 .6 4.5 4.5 0 0 0 2.3-.3l.2-.4-.2-.2h-1.3a.55 .55 0 0 1-.8-.6l.4-.4a.85 .85 0 0 1-.2-1.5z" fill-rule="evenodd"/>
<path d="M99.3 32.1h1z" fill-rule="evenodd"/>
<path d="M99.7 30.5h1.6v.3h-.6a.83 .83 0 0 1-.3 1.2h-.6h.1a.84 .84 0 0 0 .4-.8 .84 .84 0 0 0-.6-.7z" fill-rule="evenodd"/>
<path d="M101.5 30.6l.2 .1z" fill-rule="evenodd"/>
<path d="M101.5 30.6l1-.3v.6h.2l-.2 .3v1.5l.5 .3h-1.5l.5-.3v-1.7l-.1-.2z" fill-rule="evenodd"/>
<path d="M102.7 30.7h.2l-.4 .2z" fill-rule="evenodd"/>
<path d="M102.7 30.7a.49 .49 0 0 1 .5-.4 .49 .49 0 0 1 .5 .5 .49 .49 0 0 1-.8-.1z" fill-rule="evenodd"/>
<path d="M104.1 30.7l.3-.2h.6h-.2a.46 .46 0 0 0-.3 .6l-.1 .2a.32 .32 0 0 1-.4-.2 .32 .32 0 0 1 .1-.4z" fill-rule="evenodd"/>
<path d="M104 32.1a1.64 1.64 0 0 1 1.5-.6 1.06 1.06 0 0 0-1.1 .9l.4 .3 .6 .1a.84 .84 0 0 1-.9 .3 .84 .84 0 0 1-.6-.7z" fill-rule="evenodd"/>
<path d="M104.4 30.5l.1-.1a1.31 1.31 0 0 1 1.5 .4l.1 1.9 .3 .1a.48 .48 0 0 1-.5 .3 .48 .48 0 0 1-.4-.4l-.2-.1 .2-.1v-1h-.4l.4-.3a.54 .54 0 0 0-.5-.7z" fill-rule="evenodd"/>
<path d="M104.9 32.8l.6-.1z" fill-rule="evenodd"/>
<path d="M106.2 32.7l.4-.2-.2 .3z" fill-rule="evenodd"/>
<path d="M106.6 30.6l.3 .1z" fill-rule="evenodd"/>
<path d="M106.6 30.6l1.1-.3v.6h-.6l-.1-.1z" fill-rule="evenodd"/>
<path d="M107.1 30.9l1.3-.2-.7 .3v1.7l.4 .3h-1.4l.4-.3z" fill-rule="evenodd"/>
<path d="M107.9 30.7a.86 .86 0 0 1 1.5 .2h.2l-.2 .1 .1 1.7 .4 .3h-1.5l.5-.3v-1.5l-.2-.4z" fill-rule="evenodd"/>
<path d="M109.5 30.8l.2-.2 .5 .1-.6 .2h-.2z" fill-rule="evenodd"/>
<path d="M109.7 30.6a.85 .85 0 0 1 .9-.2 .85 .85 0 0 1 .6 .7v1.3a.37 .37 0 0 0 .5 .5v.1h-1.5l.5-.3v-1.5a.45 .45 0 0 0-.5-.5z" fill-rule="evenodd"/>
<path d="M112 32.1a1.36 1.36 0 0 0 1.6 .9l-1.6 .1z" fill-rule="evenodd"/>
<path d="M112.2 30.7l.2-.2h.5a.39 .39 0 0 0-.5 .2 .39 .39 0 0 0 .2 .5l.8 .4a.73 .73 0 0 1 .6 .6 .73 .73 0 0 1-.4 .8h-.5l.4-.4a1.73 1.73 0 0 0-1.1-.9l-.4-.5z" fill-rule="evenodd"/>
<path d="M112.4 30.5l.4-.2 .8 .1z" fill-rule="evenodd"/>
<path d="M112.2 33h1.4l-.5 .1z" fill-rule="evenodd"/>
<path d="M112.4 30.5l1.4-.2v.9l-.2-.1a.7 .7 0 0 0-.7-.6z" fill-rule="evenodd"/>
<path d="M116.5 30.6l.1-.1h.6l-.4 .2a.36 .36 0 0 1 0 .4 .36 .36 0 0 1-.4 .1l-.1-.2z" fill-rule="evenodd"/>
<path d="M116.5 31.8l.8-.3h.5a1.09 1.09 0 0 0-1.1 .9l.3 .3 .6 .1a.89 .89 0 0 1-1.5-.2l.1-.4z" fill-rule="evenodd"/>
<path d="M116.6 30.5l.2-.1a1.1 1.1 0 0 1 1.3 .2 1.1 1.1 0 0 1 .2 1.2v.8l.4 .2a.51 .51 0 0 1-.4 .3 .51 .51 0 0 1-.5-.3v-.1l-.2-.1 .2-.1v-1h-.5l.5-.3a.55 .55 0 0 0-.6-.7z" fill-rule="evenodd"/>
<path d="M117.1 32.8l.7-.1z" fill-rule="evenodd"/>
<path d="M118.5 32.7l.3-.2-.1 .3z" fill-rule="evenodd"/>
<path d="M118.9 30.6l1-.3v.6h-.6z" fill-rule="evenodd"/>
<path d="M119.3 30.9l1.4-.2-.8 .4v1.3a.39 .39 0 0 0 .1 .4 .39 .39 0 0 0 .4 .1v.1h-1.5l.5-.3z" fill-rule="evenodd"/>
<path d="M120.1 30.7a.84 .84 0 0 1 .9-.3 .84 .84 0 0 1 .6 .7l.1 1.6 .4 .3h-1.4l.4-.3v-1.7l-.4-.3z" fill-rule="evenodd"/>
<path d="M122.7 30.9l.4-.4h.6a1.2 1.2 0 0 0-.8 1.2 1.2 1.2 0 0 0 .9 1.1h-1a1.4 1.4 0 0 1-.1-1.9z" fill-rule="evenodd"/>
<path d="M123.1 30.5a1.12 1.12 0 0 1 1.3 .1z" fill-rule="evenodd"/>
<path d="M123.9 29.3l1-.3v3.3l.3 .4h-.8a1.19 1.19 0 0 1-1.6 .1h1l.6-.3v-1.4l-.3-.5h.3v-1v-.2z" fill-rule="evenodd"/>
<path d="M124.4 32.7h1v.1l-1 .3z" fill-rule="evenodd"/>
<path d="M127.7 29.4h1.1h-.4v1.7h1.6l-1.6 .1v1.1a.47 .47 0 0 0 .1 .5 .47 .47 0 0 0 .6 .1v.1h-1.9l.4-.1 .2-.3z" fill-rule="evenodd"/>
<path d="M127.2 29.1h1.6a1.23 1.23 0 0 1 1.3 .4 1.23 1.23 0 0 1 .2 1.3l-.3 .3h-1.1a.87 .87 0 0 0 .9-.9 .87 .87 0 0 0-1-.8h-1.1z" fill-rule="evenodd"/>
<path d="M128.4 31.2h1.4z" fill-rule="evenodd"/>
<path d="M131.2 30.7l.3-.2h.6h-.2a.42 .42 0 0 0-.3 .6l-.2 .2a.32 .32 0 0 1-.3-.2 .32 .32 0 0 1 .1-.4z" fill-rule="evenodd"/>
<path d="M131.3 31.9l.7-.4h.6a1.12 1.12 0 0 0-1.1 .9l.4 .3 .6 .1a.79 .79 0 0 1-1 .2 .79 .79 0 0 1-.5-.9z" fill-rule="evenodd"/>
<path d="M131.5 30.5a1.23 1.23 0 0 1 1.6 .4l.1 1.7 .3 .2a.48 .48 0 0 1-.5 .3 .48 .48 0 0 1-.4-.4l-.2-.1 .2-.1v-1h-.4l.4-.2-.1-.6-.4-.2z" fill-rule="evenodd"/>
<path d="M132 32.8l.6-.1z" fill-rule="evenodd"/>
<path d="M133.3 32.7l.3-.2-.1 .3z" fill-rule="evenodd"/>
<path d="M133.7 30.6l.3 .1z" fill-rule="evenodd"/>
<path d="M133.7 30.6l1-.3v.6h.2l-.2 .3 .1 1.5 .5 .3h-1.6l.5-.3v-1.8l-.1-.1z" fill-rule="evenodd"/>
<path d="M134.9 30.7h.3l-.5 .2z" fill-rule="evenodd"/>
<path d="M134.9 30.7a.48 .48 0 0 1 .5-.4 .48 .48 0 0 1 .5 .5 .47 .47 0 0 1-.7-.1z" fill-rule="evenodd"/>
<path d="M136.3 30.7l.3-.2h.6a.44 .44 0 0 0-.5 .6 .31 .31 0 0 1-.4 .1 .31 .31 0 0 1 0-.5z" fill-rule="evenodd"/>
<path d="M136.4 31.9l.7-.4h.6a1.11 1.11 0 0 0-1 .9l.3 .3 .6 .1a.79 .79 0 0 1-1 .2 .79 .79 0 0 1-.4-.9z" fill-rule="evenodd"/>
<path d="M136.6 30.5a1.23 1.23 0 0 1 1.7 .4v1.7l.4 .2a.48 .48 0 0 1-.5 .3 .48 .48 0 0 1-.5-.4l-.2-.1 .2-.1v-1h-.4l.4-.2-.1-.6z" fill-rule="evenodd"/>
<path d="M137.1 32.8l.6-.1z" fill-rule="evenodd"/>
<path d="M138.4 32.7l.4-.2-.1 .3z" fill-rule="evenodd"/>
<path d="M138.8 30.6l.3 .1z" fill-rule="evenodd"/>
<path d="M138.8 30.6l1.1-.3v.6h-.6l-.1-.1z" fill-rule="evenodd"/>
<path d="M139.3 30.9l1.3-.2-.7 .3v1.7l.5 .3h-1.5l.4-.3z" fill-rule="evenodd"/>
<path d="M140.1 30.7a.86 .86 0 0 1 1.5 .2h.2l-.2 .2 .1 1.6 .4 .3h-1.4l.4-.3v-1.8l-.4-.2z" fill-rule="evenodd"/>
<path d="M141.8 30.8l.1-.2 .5 .1-.8 .2z" fill-rule="evenodd"/>
<path d="M141.9 30.6a.85 .85 0 0 1 1-.2 .85 .85 0 0 1 .5 .8l.1 1.5 .4 .3h-1.5v-.1a.37 .37 0 0 0 .5-.4v-1.2a.52 .52 0 0 0-.5-.6z" fill-rule="evenodd"/>
<path d="M144.5 30.7l.3-.2h.6a.73 .73 0 0 0-.8 .7l-.4 .1z" fill-rule="evenodd"/>
<path d="M144.8 30.5a1.17 1.17 0 0 1 1.9 .9h-2.1a1.11 1.11 0 0 0 1.1 1.2l-1.2 .1-.3-.7v-.6v-.1l1.8-.1a.62 .62 0 0 0-.6-.7z" fill-rule="evenodd"/>
<path d="M144.5 32.7l1.2-.1a.85 .85 0 0 0 .9-.6l.1 .1a1.26 1.26 0 0 1-1 1 1.26 1.26 0 0 1-1.2-.4z" fill-rule="evenodd"/>
<path d="M147.8 29.5h.1v.9h.7v.2h-.7v1.9l.3 .2-.8 .1v-2.2l-.5-.1 .6-.4z" fill-rule="evenodd"/>
<path d="M147.4 32.8l.9-.1 .2-.2h.2l-.1 .1a.68 .68 0 0 1-1.2 .2z" fill-rule="evenodd"/>
<path d="M149.3 30.7l.3-.2h.5a.73 .73 0 0 0-.7 .7l-.4 .1z" fill-rule="evenodd"/>
<path d="M149.6 30.5l.1-.1a1.13 1.13 0 0 1 1.7 1h-2a1.1 1.1 0 0 0 1.1 1.2l-1.3 .1-.3-.7 .1-.7 1.7-.1a.66 .66 0 0 0-.6-.7z" fill-rule="evenodd"/>
<path d="M149.2 32.7l1.5-.1 .4-.2 .2-.4a1.16 1.16 0 0 1-.8 1.1 1.16 1.16 0 0 1-1.3-.4z" fill-rule="evenodd"/>
<path d="M151.6 30.6l1.1-.3v.6h.1l-.1 .3v1.5l.5 .3h-1.5l.4-.3v-1.5v-.4z" fill-rule="evenodd"/>
<path d="M152.8 30.7h.3l-.4 .2z" fill-rule="evenodd"/>
<path d="M152.9 30.6a.46 .46 0 0 1 .6-.3 .46 .46 0 0 1 .3 .5 .49 .49 0 0 1-.7-.1h-.3z" fill-rule="evenodd"/>
<path d="M154.1 32.1a1.35 1.35 0 0 0 1.6 .9l-1.6 .1z" fill-rule="evenodd"/>
<path d="M154.4 30.6l.6-.1h-.3a.35 .35 0 0 0-.2 .3 .35 .35 0 0 0 .2 .4l.8 .4a.73 .73 0 0 1 .6 .6 .73 .73 0 0 1-.4 .8h-.5l.4-.4a1.71 1.71 0 0 0-1.1-.9 .65 .65 0 0 1-.1-1.1z" fill-rule="evenodd"/>
<path d="M154.5 30.5l.4-.2 .8 .1z" fill-rule="evenodd"/>
<path d="M154.3 33h1.4l-.5 .1z" fill-rule="evenodd"/>
<path d="M154.5 30.5l1.4-.2v.9l-.2-.1a.7 .7 0 0 0-.7-.6z" fill-rule="evenodd"/>
<circle cx="79.5" cy="29.3" r=".31"/>
<circle cx="94.3" cy="29.3" r=".31"/>
</g>
<path d="M37.3 9.6h4.8M37.5 17.9h4.9M36.2 20.4h2.7" fill="none" stroke="#000" stroke-width=".23"/>
<path d="M36.1 10.7h6.7M36.5 17.2h6.8M36.9 9.9h5.4" fill="none" stroke="#000" stroke-width=".34"/>
<path d="M35.1 12.8h2.3M36.4 10.3h6.2" fill="none" stroke="#000" stroke-width=".4"/>
<path d="M35.6 11.2h2.4" fill="none" stroke="#000" stroke-width=".42"/>
<path d="M36.3 16.8h6.9M38 18.1h3.8M50.5 21.5h2.8" fill="none" stroke="#000" stroke-width=".21"/>
<path d="M37 17.6h5.9" fill="none" stroke="#000" stroke-width=".3"/>
<g font-size="3.9">
<text x="26.4" y="43.5">14-Lead Very Thin Dual Flat, No Lead Package (4S) - 4.50x3.00x0.9 mm Body [VDFN]</text>
<text x="98.3" y="124.1">TOP VIEW</text>
<text x="97.8" y="160.9">SIDE VIEW</text>
<text x="93.9" y="243.3">BOTTOM VIEW</text>
</g>
<g font-size="3.2">
<text x="28.4" y="54.6">Note:</text>
<text x="41.1" y="58.3">http://www.microchip.com/packaging</text>
<text x="41.1" y="54.6">For the most current package drawings, please see the Microchip Packaging Specification located at</text>
<text x="106.7" y="70.6">D</text>
<text x="140.3" y="70.6">A</text>
<text x="147.2" y="71.9">B</text>
<text x="58.9" y="86.7">(DATUM A)</text>
<text x="58.9" y="91.4">(DATUM B)</text>
<text x="147.2" y="96.4">E</text>
<text x="53.9" y="107.8">2X</text>
<text x="58" y="103.6">NOTE 1</text>
<text x="61.7" y="112">0.15</text>
<text x="69.9" y="112">C</text>
<text x="61.9" y="120.2">2X</text>
<text x="69.6" y="124.4">0.15</text>
<text x="77.8" y="124.4">C</text>
<text x="144.6" y="138">0.10</text>
<text x="152.8" y="138.1">C</text>
<text x="164.3" y="142.3">A1</text>
<text x="34.9" y="149.2">SEATING</text>
<text x="49.8" y="144.5">C</text>
<text x="55.4" y="145.7">A</text>
<text x="38.1" y="152.9">PLANE</text>
<text x="131.4" y="155.7">14X</text>
<text x="62.3" y="157.1">(A3)</text>
<text x="139.1" y="159.9">0.08</text>
<text x="147.3" y="159.9">C</text>
<text x="139.7" y="170.9">0.10</text>
<text x="151.7" y="170.9">C</text>
<text x="156.2" y="170.9">A</text>
<text x="160.3" y="170.9">B</text>
<text x="105.9" y="174.8">D2</text>
<text x="69.4" y="180.3">0.45</text>
<text x="54" y="191.5">NOTE 1</text>
<text x="156.6" y="194.3">0.10</text>
<text x="168.6" y="194.3">C</text>
<text x="173" y="194.3">A</text>
<text x="177.2" y="194.3">B</text>
<text x="67.3" y="201.8">R0.20</text>
<text x="146.3" y="206.1">E2</text>
<text x="158.5" y="209.3">K</text>
<text x="66.5" y="230.4">L</text>
<text x="133.1" y="231.9">14X b</text>
<text x="95.4" y="237.5">e</text>
<text x="140.2" y="237.4">0.10</text>
<text x="152.1" y="237.4">C</text>
<text x="156.6" y="237.4">A</text>
<text x="160.8" y="237.4">B</text>
<text x="140.2" y="242">0.05</text>
<text x="152.1" y="242">C</text>
</g>
<g font-size="2.9">
<text x="109.8" y="251.7">Microchip Technology Drawing C04-405 Rev B Sheet 1 of 2</text>
<text x="26.6" y="261.3">© 2017 Microchip Technology Inc.</text>
</g>
<g font-size="2.8">
<text x="83.7" y="75.8">N</text>
<text x="83.9" y="116.8">1</text>
<text x="91.7" y="116.8">2</text>
<text x="83.9" y="185.5">1</text>
<text x="91.7" y="185.5">2</text>
<text x="83.7" y="226.5">N</text>
</g>
<text font-size=".6" x="43" y="10">R</text>
</svg>
